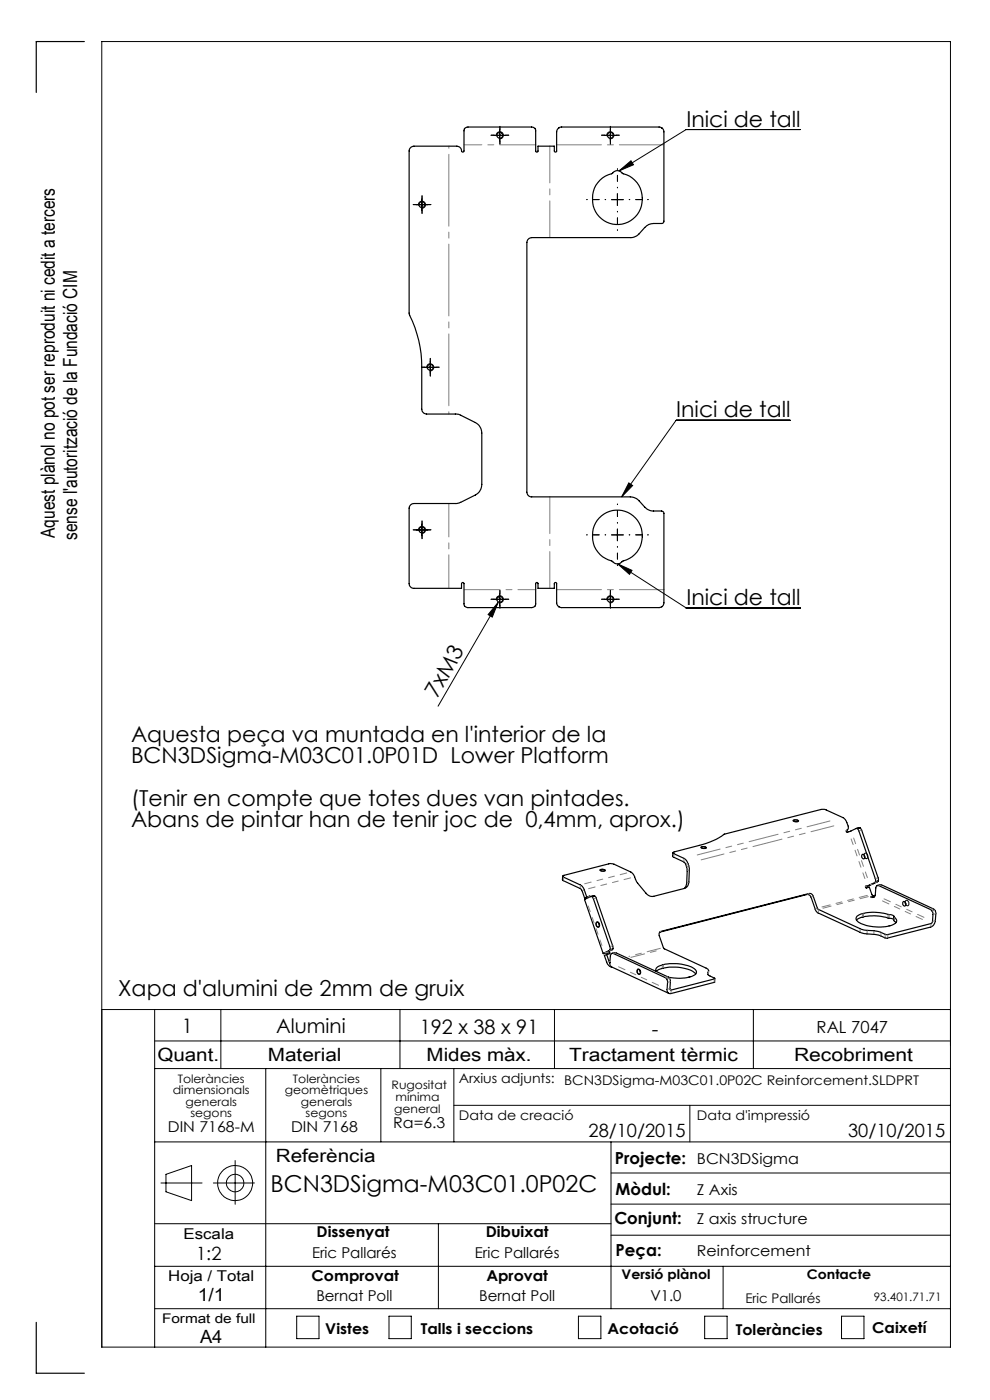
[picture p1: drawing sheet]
<svg xmlns="http://www.w3.org/2000/svg" width="210mm" height="297mm" viewBox="0 0 210 297" stroke-linecap="round" stroke-linejoin="round" font-family="sans-serif">
<g fill="none" stroke="#000" stroke-width=".21">
<path d="M104.8 28.7h2.5M105.3 28.9a.74 .74 0 0 1 .7-.9 .74 .74 0 0 1 .8 .8 .74 .74 0 0 1-1 .6M106 27.4v2.5M128.2 28.7h2.5M128.7 28.9a.75 .75 0 0 1 .7-1 .75 .75 0 0 1 .8 .9 .75 .75 0 0 1-.9 .6M129.5 27.4v2.5M131.3 36.3l2.5-2.2 .6 .9zM169.8 27.5h-24.2l-14.3 8.8M88.3 43.4h2.5M88.8 43.6a.74 .74 0 0 1 .6-.9 .74 .74 0 0 1 .8 .8 .74 .74 0 0 1-.9 .6M89.5 42.2v2.5M129.7 42.4h2.5"/>
<path d="M131 41.1v2.5M90 77.9h2.5M90.5 78.1a.75 .75 0 0 1 .7-.9 .75 .75 0 0 1 .8 .8 .75 .75 0 0 1-.9 .6M91.3 76.7v2.5M167.6 89.2h-24.2l-11.5 16.2M88.3 112.4h2.5M88.8 112.6a.74 .74 0 0 1 .6-.9 .74 .74 0 0 1 .8 .8 .74 .74 0 0 1-.9 .6M89.5 111.2v2.5M129.7 113.5h2.5M131 112.3v2.4M131 119.6l3.1 1.4-.6 .8zM131 119.6l14.6 9.4h24.2"/>
<path d="M133.4 102.4l.8 .6-2.3 2.4zM104.8 127.1h2.5M105.3 127.3a.75 .75 0 0 1 .7-.9 .75 .75 0 0 1 .8 .8 .75 .75 0 0 1-1 .7M105.7 127.8l-1.3 3.1-.9-.5zM105.7 127.8l-12.8 22M106 125.9v2.5M128.2 127.1h2.5M128.7 127.3a.76 .76 0 0 1 .7-.9 .76 .76 0 0 1 .8 .8 .76 .76 0 0 1-.9 .7M129.5 125.9v2.5M148.7 179.7a.82 .82 0 0 1 1.1 .2 .94 .94 0 0 1-1.1-.2zM168.2 174.1a.97 .97 0 0 1 1.2 .1 .97 .97 0 0 1-1.2-.1zM126.5 195.6a.55 .55 0 0 1 .7 .4 .55 .55 0 0 1-.4 .7l-.4-.4z"/>
<path d="M127.2 184.5a.72 .72 0 0 1 1.2 .2 .83 .83 0 0 1-1.2-.2zM183.3 181.1a.53 .53 0 0 1 .7 .1 .53 .53 0 0 1 .1 .7l-.1 .1a.55 .55 0 0 1-.6-.1 .55 .55 0 0 1-.1-.7zM192.2 191a.59 .59 0 0 1 .6 .5 .59 .59 0 0 1-.4 .7l-.4-.5zM21.6 214.2h180M32.8 214.2v71.6M46.8 214.2v12.5M84.8 214.2v12.5M117.6 214.2v12.5M135.3 205.6a.59 .59 0 0 1 .6 .4 .59 .59 0 0 1-.4 .7l-.4-.5zM159.8 214.2v12.5M32.8 220.8h168.8M32.8 226.7h168.8"/>
<path d="M56.4 226.7v59.1M80.8 226.7v15.5M96.3 226.7v15.5M96.3 234.5h105.3M146.3 234.5v7.7M32.8 259.6h96.8M32.8 242.2h168.8M34.1 251h8.8M35.2 249.1l5.4-1.8v7.4l-5.4-1.9zM45.3 251h8.7M49.9 246.2v9.3M93 259.6v18"/>
<path d="M129.6 242.2v35.4M129.6 255.4h72M129.6 248.8h72M32.8 277.6h168.8M32.8 268.6h168.8M62.9 279.2h4.8v4.8h-4.8zM82.5 279.2h4.7v4.8h-4.7zM122.7 279.2h4.8v4.8h-4.8zM129.6 262h72M149.5 279.2h4.7v4.8h-4.7zM153.4 268.6v9M178.5 279.2h4.8v4.8h-4.8z"/>
<path d="M21.6 285.8h180v-277h-180v277"/>
<circle cx="49.9" cy="251" r="3.7"/>
<circle cx="49.9" cy="251" r="1.86"/>
</g>
<g fill="none" stroke="#000" stroke-width=".25">
<path d="M17.9 8.8h-10.2v10.8M118.5 27.1l.5-.2h20.8a1.04 1.04 0 0 1 1 1.1v19l-.4 .4h-1.8a2.41 2.41 0 0 0-1.8 .9l-1.2 1.3a2.54 2.54 0 0 1-1.9 .8h-20.9a1.09 1.09 0 0 0-1 1v53a1.02 1.02 0 0 0 1 1h20.9a2.77 2.77 0 0 1 1.9 .9l1.2 1.3a2.54 2.54 0 0 0 1.8 .8h1.7l.5 .4v19.1a1.06 1.06 0 0 1-1 1h-20.8l-.5-.2M118.5 27.2l-.2 .2-.2 .6v4a.25 .25 0 0 1-.3 .3 .25 .25 0 0 1-.2-.3v-1h-3.5v1a.25 .25 0 0 1-.2 .3 .25 .25 0 0 1-.3-.3v-4.2a.75 .75 0 0 0-.9-.9h-13.4a.75 .75 0 0 0-.9 .9v4.2a.27 .27 0 0 1-.2 .3 .27 .27 0 0 1-.3-.3 1.02 1.02 0 0 0-1-1h-9.1a1.09 1.09 0 0 0-1 1v34.7a24.6 24.6 0 0 1 2.7 11.2v8.9a1.09 1.09 0 0 0 1 1l6.7 .1 3.6 1.7a2.57 2.57 0 0 1 1.4 2.3v10.9a2.57 2.57 0 0 1-1.4 2.2l-3.1 1.6-.8 .2h-9.1a1.02 1.02 0 0 0-1 1v16a1.02 1.02 0 0 0 1 1h10.1v-1a.27 .27 0 0 1 .3-.2 .27 .27 0 0 1 .2 .2v4.3a.75 .75 0 0 0 .9 .8h13.4a.75 .75 0 0 0 .9-.8v-4.3a.25 .25 0 0 1 .3-.2 .25 .25 0 0 1 .2 .2v1h3.5v-1a.25 .25 0 0 1 .2-.2 .25 .25 0 0 1 .3 .2v4.1l.2 .5 .2 .3M118.5 27.1v.1M127.3 38.2a5.6 5.6 0 0 1 2.5-1.4 1.45 1.45 0 0 1 2.4 .1 5.4 5.4 0 0 1 3.4 7.9 5.4 5.4 0 0 1-8.5 1.2 5.8 5.8 0 0 1 .2-7.8zM127.1 109.9a5.4 5.4 0 0 1 7.2-.5 5.4 5.4 0 0 1 1.2 7.1 5.5 5.5 0 0 1-3.5 2.6 1.44 1.44 0 0 1-2.3-.1 5.5 5.5 0 0 1-2.6-9.1zM118.5 128.7h.1M148.8 179.7h.1a.67 .67 0 0 1 .8 .2 .68 .68 0 0 1-.9-.2zM168.4 174a.7 .7 0 0 1 .9 .2 .7 .7 0 0 1-1-.1zM179.7 176.1l-.2 .1M182.2 175.6h.2M182.4 175.6l.4 .5 3.5 10.1v.7"/>
<path d="M182.4 175.6l-.8 .2M119.3 185.9l.1 .9 3.8 1.8 .8 1.9M124.5 190.3l-.5 .2M124.8 190.4l-.8 .1M125.2 190.2l-.1-.1-.6 .2M125.2 190.2l-1.2 .6 4 11.5M125.5 190.2l.4 .5 3.5 10.1v.7M125.5 190.2h-.3M126.1 190l.3 .4 3.6 10.3v.6M126.1 190l-.8 .2M126.1 190l-.6 .2M126.5 195.8a.44 .44 0 0 1 .6 .3 .44 .44 0 0 1-.3 .5l-.3-.2z"/>
<path d="M127.1 195.9v.3M127.4 184.5a.61 .61 0 0 1 .9 .2h-.1a.7 .7 0 0 1-.8-.2zM142.7 180.9v.8l2.4 1.2 .3 .4 .3 .9v3.1l-.2 .7-.4 .5M145.1 188.5l-6.4 1.6a1.66 1.66 0 0 1-1.7-.7l-1.9-2.2-.6-1.5-.4-.5-4.2-2h-.5l-10 2.6 .2 .3 3.8 1.8 .4 .5 .7 1.9M181.8 194.3a8.7 8.7 0 0 1 6.7-.3h.1a.77 .77 0 0 1 1.1 .6 .8 .8 0 0 1 .5 .9 .8 .8 0 0 1-.7 .6 9.5 9.5 0 0 1-7.4-.5l-.4-.4-.1-.3zM182.9 181.3a.48 .48 0 0 1 .5 .3 .48 .48 0 0 1-.3 .6l-.3-.3zM183.4 181.5v.3M185.4 190.1l-.7 .2 .4 .1 .4-.2 .3-1.8a.46 .46 0 0 1 .6-.5l11 5.1a.99 .99 0 0 1 .5 1l-.1 1.5-.3 .4-9.5 2.4-1.6-.7-3.6-.4-9.3-4.3-1-2.8a.77 .77 0 0 0-.8-.6l-31.5 8.1a.69 .69 0 0 0-.4 .9l1.1 2.8 9 4.2 .4 .4-.2 .6 .1 .3 1.4 .8-9.4 2.4-.1-.1 .1-1.9-.2-.5M185.4 190.1v.2M185.7 187v-.5l-3.5-10.3a.45 .45 0 0 0-.7-.4l-1 .5-.9 .2a.35 .35 0 0 1-.1-.3 .35 .35 0 0 1 .3-.2l.1-.7-.4-1.1-.5-.7-3.8-1.7-.9-.1-20.7 5.3a12 12 0 0 1-5.3 2.3l-5.3 1.4a.2 .2 0 0 0-.2 .2 .2 .2 0 0 0 .1 .2l2.3 1.1a2.25 2.25 0 0 1 .9 1.5l.1 .5-.1 2.9a1.4 1.4 0 0 1-1 1.4M185.7 187l-.2 .3-1.9 .8 .1 .3 .7-.2 .6 1.7 .4 .2M186.1 187.9l.8-.2 11.2 5.2 .4 .7-.1 1.7a1.53 1.53 0 0 1-1 1.4l-9.2 2.3-1.9-.6-3.2-.4-9.7-4.4-.4-.6-1-2.6a.87 .87 0 0 0-.8-.6l-31.3 8"/>
<path d="M186.3 186.9l-1.2 .7-1.5 .5M186.3 186.9l-.6 .1M189.6 195.2l-.4-.3-.6-.1a10.2 10.2 0 0 0-6.6 .1l-.3 .3M189.7 194.5l-.1 .8 .4 .5M191.6 191.3a.46 .46 0 0 1 .5 .4 .46 .46 0 0 1-.3 .5l-.3-.4zM192.1 191.5l.1 .3M128.7 202.5l-.5 .2 .5 1.5 .5 .7 .4 .2M128.7 202.5l.7 1.7M129.4 201.5l-1.4 .8 .7-.1 .2 .2M129.6 205v.1M129.6 205.1h.1M129.8 202.3l-.3 .5-.1 1.5 .1 .6 .3 .2 12.1 5.6"/>
<path d="M129.8 202.3h.1M129.8 202.3h.3l11 5.1 .3 .3M129.8 202.2l.8-.1 11.1 5.2 .3 .2M130 201.3l-1.3 .7h.6l.1 .1-.1 .2-.6 .2M130 201.3l-.6 .2M135.2 205.8a.44 .44 0 0 1 .6 .3 .44 .44 0 0 1-.3 .5l-.3-.4zM135.8 205.9l.1 .3M141.4 207.7h.1M142 207.5h.1M147.6 206.6a7 7 0 0 0-5.6-1.4 5.1 5.1 0 0 0-2.8 .9 .92 .92 0 0 1 1-1.3 8.9 8.9 0 0 1 7.3 .9 .77 .77 0 0 1 .2 .8 .77 .77 0 0 1-.7 .5 9.4 9.4 0 0 1-5.2 .3M150.2 206.7v.1M150.2 206.7h.1"/>
<path d="M150.3 205.9l-.1 .8M151.6 207.6l-.1 .8-9.2 2.4a.72 .72 0 0 1-.8-.9l.1-1.8-.2-.4M7.7 280.5v10.8h10.2"/>
<circle cx="106" cy="28.7" r=".63"/>
<circle cx="129.5" cy="28.7" r=".62"/>
<circle cx="89.5" cy="43.4" r=".63"/>
<circle cx="91.3" cy="77.9" r=".63"/>
<circle cx="89.5" cy="112.4" r=".63"/>
<circle cx="106" cy="127.2" r=".62"/>
<circle cx="129.5" cy="127.1" r=".63"/>
</g>
<path d="M140.8 30.7h-22.7M118.1 125.1h22.7" fill="none" stroke="#808080" stroke-width=".21" stroke-dasharray="15.2 1.3 1.3 1.3" stroke-dashoffset="5.8"/>
<path d="M95.2 106.8v18" fill="none" stroke="#808080" stroke-width=".21" stroke-dasharray="15.2 1.3 1.3 1.3" stroke-dashoffset="8.1"/>
<path d="M116.6 31v19.4M116.6 105.4v19.4" fill="none" stroke="#808080" stroke-width=".21" stroke-dasharray="15.2 1.3 1.3 1.3" stroke-dashoffset="7.4"/>
<path d="M113.6 30.7h-15.2M98.4 125.1h15.2" fill="none" stroke="#808080" stroke-width=".21" stroke-dasharray="15.2 1.3 1.3 1.3" stroke-dashoffset="7.6"/>
<path d="M95.2 31v56.8" fill="none" stroke="#808080" stroke-width=".21" stroke-dasharray="15.2 1.3 1.3 1.3" stroke-dashoffset="-1.7"/>
<g fill="none" stroke="#000" stroke-width=".21" stroke-dasharray="15.2 1.3 1.3 1.3">
<path d="M104.8 28.7h-.6M106 29.9v.7M106 27.4v-.6M107.3 28.7h.6M128.2 28.7h-.6M129.5 29.9v.7M129.5 27.4v-.6M130.7 28.7h.7M88.3 43.4h-.6M89.5 44.7v.6M89.5 42.2v-.7M90.8 43.4h.6"/>
<path d="M131 42.3h-1.3M131 42.3v1.3M131 42.3h1.2M131 42.3v-1.2M90 77.9h-.6M91.3 79.2v.6M91.3 76.7v-.7M92.5 77.9h.7M88.3 112.4h-.6M89.5 113.7v.6M89.5 111.2v-.7M90.8 112.4h.6"/>
<path d="M131 113.5h-1.3M131 113.5v1.2M131 113.5h1.2M131 113.5v-1.3M104.8 127.1h-.6M106 128.4v.6M106 125.9v-.7M107.3 127.1h.6M128.2 127.1h-.6M129.5 128.4v.6M129.5 125.9v-.7M130.7 127.1h.7"/>
</g>
<path d="M131 39.8v-4M128.5 42.3h-4.1M131 44.8v4.1M133.5 42.3h4M128.5 113.5h-4.1M131 116v4M131 111v-4.1M133.5 113.5h4" fill="none" stroke="#000" stroke-width=".21" stroke-dasharray="15.2 1.3 1.3 1.3" stroke-dashoffset="15.1"/>
<g fill="#000">
<path d="M105.7 127.8l-1.3 3.1-.9-.5z"/>
<path d="M133.4 102.4l.8 .6-2.3 2.4zM131 119.6l3.1 1.4-.6 .8zM131.3 36.3l2.5-2.2 .6 .9z"/>
</g>
<path d="M187.2 191.1l8.5 4M196 194.6l-8.5-3.9M139.7 209l-8.5-3.9" fill="none" stroke="#808080" stroke-width=".21" stroke-dasharray="6.3 1.3 1.3 1.3 1.3 1.3" stroke-dashoffset="4.8"/>
<g fill="none" stroke="#808080" stroke-width=".21" stroke-dasharray="6.3 1.3 1.3 1.3 1.3 1.3">
<path d="M179.6 176.1v.1M182.7 176.1l-.5 .1M119.6 186.2l-.1 .5M123.1 188.4v-.6M123.6 188.9l.3-.1M125 190.1l-.3 .2M126.4 190.5l-.5 .1M140.2 197.6l-.1 .1M143 181.2l-.1 .6M145.1 182.2v.5M145.7 183.8l.3-.1M145.7 187.3l.4-.2"/>
<path d="M145.9 183.2l-.4 .1M146.2 184.6l-.4 .1M171.3 189.7l.3-.1M172.5 190.2l-.4 .1M173 192.8l.3-.1M173.6 193v.6M182.4 197.7l.1-.6M182.9 194.5l.1-.6M183.2 194.4v-.6M183.7 188h-.1M183.9 187.9l-.3 .2M184 197.4l-.1 .6"/>
<path d="M184.6 187.7l.5-.1M184.8 190.3h.1M185.4 198.1v-.6M185.7 186.4l.5-.2M186.1 187.1l-.5 .1M186.9 197.9l-.1 .5M187 187.7l-.5 .1M187.7 198.8l.1-.5M188.3 198.3v.6M188.3 194.6l.1-.5M188.6 194.1v.6M189.7 194.7v.5"/>
<path d="M197.5 192.9l.5-.1M197.5 196l-.1 .6M197.8 193.2l.5-.1M197.9 195.4l.5-.1M198.3 193.1l-.5 .1M198.5 193.8l-.5 .2M128.8 202l-.5 .1M128.8 202l-.3 .2M128.9 202h-.1M129.1 202l-.3 .1M129.2 204l-.4 .2M129.4 204.6v.3"/>
<path d="M129.4 203.9l-.2 .1M129.4 200.8l.5-.1M129.8 201.5l-.5 .1M130.7 202.1l-.5 .2M140.5 205.3v-.5M140.7 205.3v-.6M141.2 207.4l.5-.2M141.5 207.7l.5-.2M142 207.5l-.5 .1M142.1 209.7l-.5 .2M142.2 208.3l-.5 .1M142.3 210l-.1-.1"/>
<path d="M142.4 210.1l-.1 .6M150.2 206.5v.1M150.3 206.6v-.5M151.5 208.3v-.5"/>
</g>
<path d="M133.8 203.1l6.5-1.7" fill="none" stroke="#808080" stroke-width=".21" stroke-dasharray="6.3 1.3 1.3 1.3 1.3 1.3" stroke-dashoffset="3.3"/>
<path d="M180.5 178l3 8.4M184 186.2l-2.9-8.4M127.7 200.6l-2.9-8.4" fill="none" stroke="#808080" stroke-width=".21" stroke-dasharray="6.3 1.3 1.3 1.3 1.3 1.3" stroke-dashoffset="5.1"/>
<path d="M176.9 175.2l-28.2 7.2M147.9 181.4l28.2-7.2" fill="none" stroke="#808080" stroke-width=".21" stroke-dasharray="6.3 1.3 1.3 1.3 1.3 1.3" stroke-dashoffset="1.3"/>
<path d="M174.6 192.7l9.6-2.5M184 189.9l-9.6 2.5" fill="none" stroke="#808080" stroke-width=".21" stroke-dasharray="6.3 1.3 1.3 1.3 1.3 1.3" stroke-dashoffset="4.6"/>
<path d="M140.1 201.2l-6.7 1.7" fill="none" stroke="#808080" stroke-width=".21" stroke-dasharray="6.3 1.3 1.3 1.3 1.3 1.3" stroke-dashoffset="3.4"/>
<path d="M124 187.5l8.9-2.3M133.8 186.2l-9 2.3" fill="none" stroke="#808080" stroke-width=".21" stroke-dasharray="6.3 1.3 1.3 1.3 1.3 1.3" stroke-dashoffset="4.9"/>
<text font-size="4.9" x="57.4" y="253">BCN3DSigma-M03C01.0P02C</text>
<g font-size="4.7">
<text x="145.6" y="26.9">Inici de tall</text>
<text x="143.4" y="88.5">Inici de tall</text>
<text x="145.6" y="128.3">Inici de tall</text>
<text x="92.7" y="148.2" transform="rotate(-60 92.7 148.2)">7xM3</text>
<text x="27.8" y="157.4">Aquesta peça va muntada en l'interior de la</text>
<text x="27.8" y="161.9">BCN3DSigma-M03C01.0P01D Lower Platform</text>
<text x="27.8" y="171">(Tenir en compte que totes dues van pintades.</text>
<text x="27.8" y="175.5">Abans de pintar han de tenir joc de 0,4mm, aprox.)</text>
<text x="25.1" y="211.4">Xapa d'alumini de 2mm de gruix</text>
</g>
<g font-size="4.2">
<text x="38.6" y="219">1</text>
<text x="58.6" y="219.2">Alumini</text>
<text x="89" y="219.4">192 x 38 x 91</text>
<text x="138.3" y="219.7">-</text>
</g>
<g font-size="4.1">
<text x="11.6" y="114.1" transform="rotate(-90 11.6 114.1)">Aquest plànol no pot ser reproduit ni cedit a tercers</text>
<text x="16.4" y="114.6" transform="rotate(-90 16.4 114.6)">sense l'autorització de la Fundació CIM</text>
</g>
<g font-size="3.9">
<text x="33.4" y="225">Quant.</text>
<text x="56.8" y="225">Material</text>
<text x="90.5" y="225">Mides màx.</text>
<text x="120.7" y="225">Tractament tèrmic</text>
<text x="168.4" y="225">Recobriment</text>
<text x="124.8" y="241.3">28/10/2015</text>
<text x="179.9" y="241.3">30/10/2015</text>
<text x="58.5" y="246.5">Referència</text>
<text x="41.6" y="267.2">1:2</text>
<text x="41.9" y="276.1">1/1</text>
<text x="42.4" y="284.9">A4</text>
</g>
<g font-size="3.5">
<text x="173.2" y="219.2">RAL 7047</text>
<text x="130.5" y="246.8">Projecte:</text>
<text x="130.6" y="253.4">Mòdul:</text>
<text x="130.3" y="259.8">Conjunt:</text>
<text x="130.6" y="266.4">Peça:</text>
</g>
<g font-size="3.2">
<text x="83.4" y="239.3">Ra=6.3</text>
<text x="35.6" y="240.1">DIN 7168-M</text>
<text x="61.7" y="240.1">DIN 7168</text>
<text x="147.8" y="246.8">BCN3DSigma</text>
<text x="147.8" y="253.4">Z Axis</text>
<text x="38.9" y="262.9">Escala</text>
<text x="67.2" y="262.5">Dissenyat</text>
<text x="103" y="262.5">Dibuixat</text>
<text x="147.8" y="259.8">Z axis structure</text>
<text x="66.2" y="266.8">Eric Pallarés</text>
<text x="100.7" y="266.8">Eric Pallarés</text>
<text x="147.8" y="266.4">Reinforcement</text>
<text x="35.7" y="271.7">Hoja / Total</text>
<text x="66.1" y="271.7">Comprovat</text>
<text x="103.2" y="271.7">Aprovat</text>
<text x="67.1" y="276.1">Bernat Poll</text>
<text x="101.6" y="276.1">Bernat Poll</text>
<text x="138" y="276.1">V1.0</text>
<text x="69" y="283.1">Vistes</text>
<text x="89.3" y="283.1">Talls i seccions</text>
<text x="128.8" y="283.1">Acotació</text>
<text x="156.1" y="283.2">Toleràncies</text>
<text x="185" y="282.8">Caixetí</text>
</g>
<g font-size="2.8">
<text x="97.3" y="229.6">Arxius adjunts:</text>
<text x="119.7" y="230.2">BCN3DSigma-M03C01.0P02C Reinforcement.SLDPRT</text>
<text x="97.3" y="237.7">Data de creació</text>
<text x="147.8" y="237.7">Data d'impressió</text>
<text x="131.8" y="271.4">Versió plànol</text>
<text x="171.2" y="271.4">Contacte</text>
<text x="34.4" y="280.7">Format de full</text>
<text x="158.1" y="276.3">Eric Pallarés</text>
</g>
<g font-size="2.5">
<text x="36.7" y="232.1">dimensionals</text>
<text x="37.7" y="229.6">Toleràncies</text>
<text x="60.4" y="232.1">geomètriques</text>
<text x="62.1" y="229.6">Toleràncies</text>
<text x="83.1" y="231">Rugositat</text>
<text x="83.9" y="233.5">mínima</text>
<text x="39.4" y="234.6">generals</text>
<text x="40.4" y="237.1">segons</text>
<text x="63.8" y="234.6">generals</text>
<text x="64.8" y="237.1">segons</text>
<text x="83.6" y="236.2">general</text>
<text x="185.4" y="276.1">93.401.71.71</text>
</g>
</svg>
